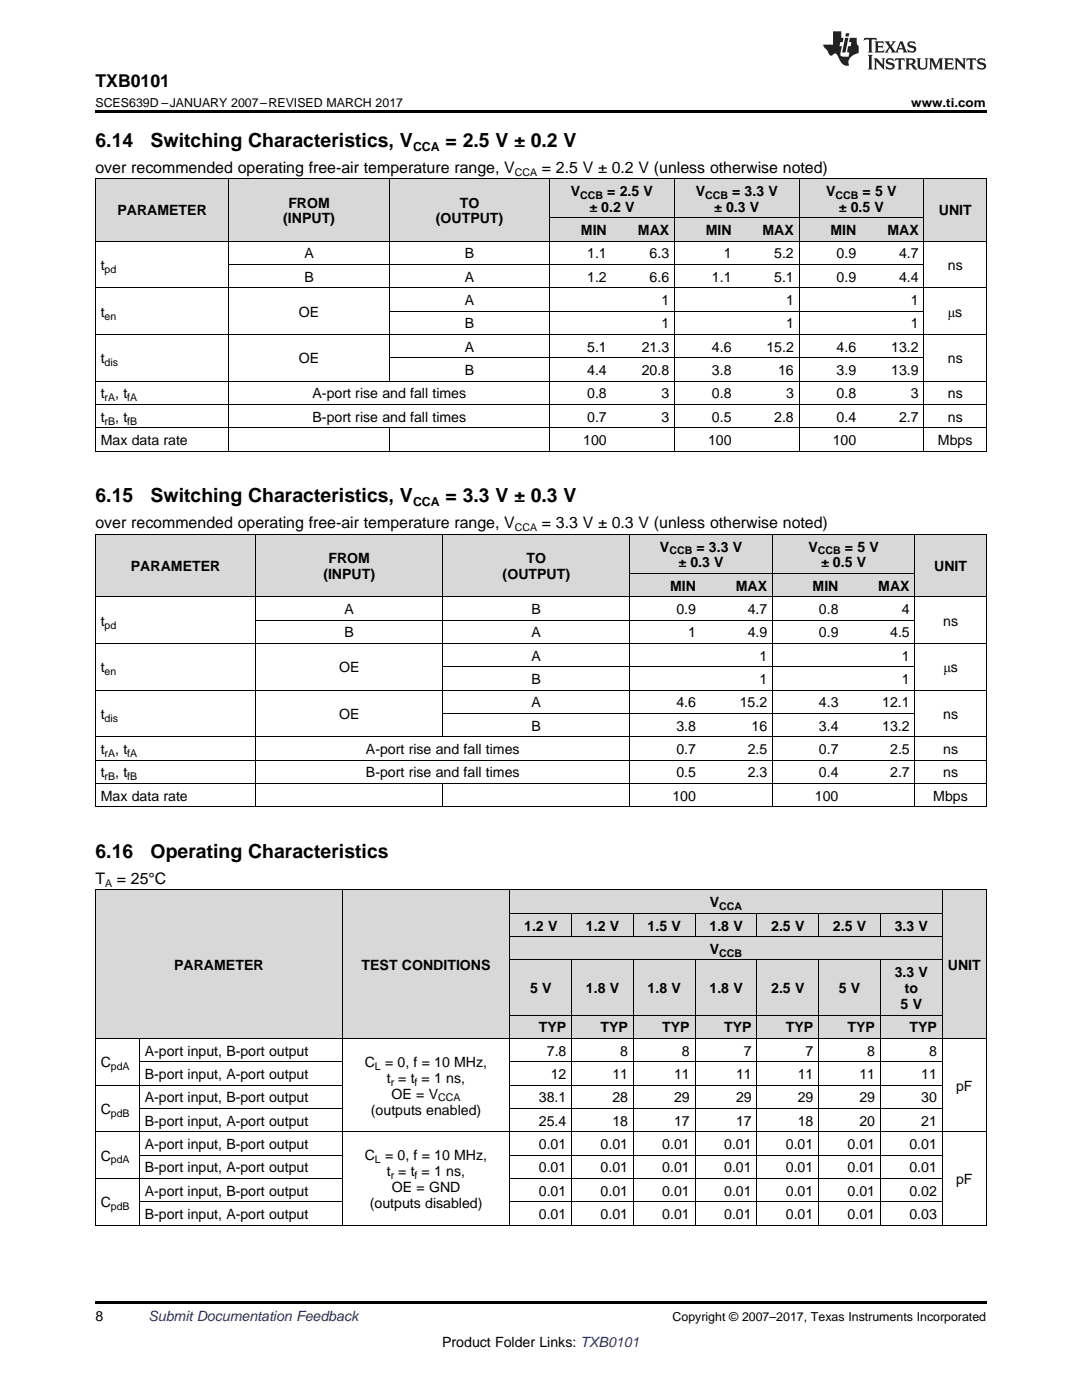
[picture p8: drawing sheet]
<svg xmlns="http://www.w3.org/2000/svg" width="216mm" height="279mm" viewBox="0 0 216 279" stroke-linecap="round" stroke-linejoin="round" font-family="sans-serif">
<g fill="#d8d8d8">
<path d="M19 177.7h8.8v29.6h-8.8z"/>
<path d="M27.8 177.7h40.5v29.6h-40.5z"/>
<path d="M68.3 177.7h33.5v29.6h-33.5z"/>
<path d="M188 177.7h8.8v29.6h-8.8z"/>
<path d="M101.8 202.6h12.3v4.7h-12.3z"/>
<path d="M114.1 202.6h12.3v4.7h-12.3z"/>
<path d="M126.4 202.6h12.3v4.7h-12.3z"/>
<path d="M138.7 202.6h12.4v4.7h-12.4z"/>
<path d="M151.1 202.6h12.3v4.7h-12.3z"/>
<path d="M163.4 202.6h12.3v4.7h-12.3z"/>
<path d="M175.7 202.6h12.3v4.7h-12.3z"/>
<path d="M101.8 191.6h12.3v11h-12.3z"/>
<path d="M114.1 191.6h12.3v11h-12.3z"/>
<path d="M126.4 191.6h12.3v11h-12.3z"/>
<path d="M138.7 191.6h12.4v11h-12.4z"/>
<path d="M151.1 191.6h12.3v11h-12.3z"/>
<path d="M163.4 191.6h12.3v11h-12.3z"/>
<path d="M175.7 191.6h12.3v11h-12.3z"/>
<path d="M101.8 187h12.3v4.6h-12.3z"/>
<path d="M114.1 187h12.3v4.6h-12.3z"/>
<path d="M126.4 187h12.3v4.6h-12.3z"/>
<path d="M138.7 187h12.4v4.6h-12.4z"/>
<path d="M151.1 187h12.3v4.6h-12.3z"/>
<path d="M163.4 187h12.3v4.6h-12.3z"/>
<path d="M175.7 187h12.3v4.6h-12.3z"/>
<path d="M101.8 182.3h12.3v4.7h-12.3z"/>
<path d="M114.1 182.3h12.3v4.7h-12.3z"/>
<path d="M126.4 182.3h12.3v4.7h-12.3z"/>
<path d="M138.7 182.3h12.4v4.7h-12.4z"/>
<path d="M151.1 182.3h12.3v4.7h-12.3z"/>
<path d="M163.4 182.3h12.3v4.7h-12.3z"/>
<path d="M175.7 182.3h12.3v4.7h-12.3z"/>
<path d="M101.8 177.7h12.3v4.6h-12.3z"/>
<path d="M114.1 177.7h12.3v4.6h-12.3z"/>
<path d="M126.4 177.7h12.3v4.6h-12.3z"/>
<path d="M138.7 177.7h12.4v4.6h-12.4z"/>
<path d="M151.1 177.7h12.3v4.6h-12.3z"/>
<path d="M163.4 177.7h12.3v4.6h-12.3z"/>
<path d="M175.7 177.7h12.3v4.6h-12.3z"/>
<path d="M19 106.7h32v12.5h-32z"/>
<path d="M51 106.7h37.4v12.5h-37.4z"/>
<path d="M88.4 106.7h37.3v12.5h-37.3z"/>
<path d="M182.6 106.7h14.2v12.5h-14.2z"/>
<path d="M125.7 114.5h14.2v4.7h-14.2z"/>
<path d="M139.9 114.5h14.3v4.7h-14.3z"/>
<path d="M154.2 114.5h14.2v4.7h-14.2z"/>
<path d="M168.4 114.5h14.2v4.7h-14.2z"/>
<path d="M125.7 106.7h14.2v7.8h-14.2z"/>
<path d="M139.9 106.7h14.3v7.8h-14.3z"/>
<path d="M154.2 106.7h14.2v7.8h-14.2z"/>
<path d="M168.4 106.7h14.2v7.8h-14.2z"/>
<path d="M19 35.7h26.7v12.5h-26.7z"/>
<path d="M45.7 35.7h32v12.5h-32z"/>
<path d="M77.7 35.7h32v12.5h-32z"/>
<path d="M184.4 35.7h12.4v12.5h-12.4z"/>
<path d="M109.7 43.5h12.5v4.7h-12.5z"/>
<path d="M122.2 43.5h12.4v4.7h-12.4z"/>
<path d="M134.6 43.5h12.4v4.7h-12.4z"/>
<path d="M147 43.5h12.5v4.7h-12.5z"/>
<path d="M159.5 43.5h12.4v4.7h-12.4z"/>
<path d="M171.9 43.5h12.5v4.7h-12.5z"/>
<path d="M109.7 35.7h12.5v7.8h-12.5z"/>
<path d="M122.2 35.7h12.4v7.8h-12.4z"/>
<path d="M134.6 35.7h12.4v7.8h-12.4z"/>
<path d="M147 35.7h12.5v7.8h-12.5z"/>
<path d="M159.5 35.7h12.4v7.8h-12.4z"/>
<path d="M171.9 35.7h12.5v7.8h-12.5z"/>
</g>
<path d="M19 22h177.8v.5h-177.8zM19 90.1h.2zM77.6 90.1h.1zM109.6 90.1h.1zM122.1 90.1h.1zM134.5 90.1h.1zM146.9 90.1h.1zM159.4 90.1h.1zM171.8 90.1h.1zM184.3 90.1h.1zM196.7 90.1h.1zM19 259.7h177.8v.5h-177.8z" fill="#000"/>
<g fill="none" stroke="#000" stroke-width=".2">
<path d="M19 35.6l177.8 .1v54.4M19.1 35.7v54.4M45.7 35.7v54.4M77.7 35.7v40.4M109.7 35.7v54.4M134.6 35.7v54.4M159.4 35.7v54.4M184.3 35.7v54.4M19 57.4h177.8M19 48.1h177.8M45.7 52.8h138.7M109.7 43.5h74.7"/>
<path d="M19 76.1h177.8M19 66.8h177.8M77.7 71.4h106.7M77.7 62.1h106.7M19 90h177.8M19 85.4h177.8M19 80.7h177.8M77.7 85.4v4.7M19 119.1h177.8M19 106.6h177.8M19.1 106.7v54.4M51 106.7v54.4"/>
<path d="M88.3 106.7v40.4M125.7 106.7v54.4M125.7 114.5h56.9M154.1 106.7v54.4M182.5 106.7v54.4M196.8 106.7v54.4M19 137.7h177.8M19 128.4h177.8M51 123.8h131.6M88.4 133.1h94.2M19 156.4h177.8M19 151.7h177.8"/>
<path d="M19 147.1h177.8M88.3 156.4v4.7M88.4 142.4h94.2M19 177.6h177.8M19 161h177.8M19.1 177.7v66.8M68.3 177.7v66.8M101.7 177.7v66.8M188 177.7v66.8M196.8 177.7v66.8M101.8 191.6h86.2M101.8 186.9h86.2"/>
<path d="M101.8 182.3h86.2M114 182.3v4.7M114 191.6v52.9M126.3 182.3v4.7M126.3 191.6v52.9M138.7 182.3v4.7M138.7 191.6v52.9M151 182.3v4.7M151 191.6v52.9M163.3 182.3v4.7M163.3 191.6v52.9M175.7 182.3v4.7"/>
<path d="M175.7 191.6v52.9M19 216.6h49.3M19 207.2h177.8M27.8 207.3v37.2M27.8 211.9h40.5M101.8 216.6h86.2M101.8 211.9h86.2M101.8 202.6h86.2M19 235.2h49.3M19 225.9h177.8M27.8 239.8h40.5M27.8 230.5h40.5"/>
<path d="M27.8 221.2h40.5M101.8 239.8h86.2M101.8 235.2h86.2M101.8 230.5h86.2M101.8 221.2h86.2M19 244.5h177.8"/>
</g>
<g fill="#231f20">
<path d="M172.5 7.6l-.1 .5 .4-.2h.6v.1v2.1l-.2 .4h.9l-.2-.4v-2.1l.1-.1h.5l.5 .2-.2-.5zM174.5 8.3l.2 .3v1.5l-.2 .4h1.8l.2-.6a1.04 1.04 0 0 1-1.3 .2v-.7h.6l.3 .2v-.6l-.3 .2h-.6v-.6l.8-.1 .4 .3-.2-.5zM176.5 8.3l.9 1.1-.9 1.1h.8l-.2-.2 .4-.7 .5 .7-.2 .2h1.5l-.2-.2 .2-.4h.9l.1 .4-.2 .2h1l-.3-.3-.7-1.9h-.5l-.9 2-.8-1 .9-1h-.8l.1 .3-.4 .5-.3-.6 .1-.2zM179.7 8.6l.4 1h-.7zM181.3 8.4a.63 .63 0 0 0-.2 .7 .63 .63 0 0 0 .6 .4l.6 .2 .1 .2a.75 .75 0 0 1-.7 .4 .75 .75 0 0 1-.6-.5l.1 .7 .1-.1a1.11 1.11 0 0 0 1.5-.6 1.13 1.13 0 0 0-1.2-.8l-.1-.4a1.04 1.04 0 0 1 1.2 .2l-.2-.5-.2 .1-.4-.2zM173.2 10.9l.2 .4v2.2l-.2 .4h1l-.3-.4v-2.2l.3-.4zM174.3 11.6l.3 .4v1.5l-.3 .4h.8l-.2-.4v-1.3l1.5 1.7v-1.9l.2-.4h-.7l.2 .4v.9l-1.1-1.3zM177 11.8a.62 .62 0 0 0-.2 .7 .62 .62 0 0 0 .6 .4l.6 .1 .1 .3a.76 .76 0 0 1-.7 .3 .76 .76 0 0 1-.7-.4l.2 .7 .1-.1a1.11 1.11 0 0 0 1.5-.6 1.13 1.13 0 0 0-1.2-.8l-.1-.4a1.04 1.04 0 0 1 1.2 .2l-.2-.6-.2 .1-.5-.1zM178.7 11.6l-.2 .6a.61 .61 0 0 1 .8-.3v1.6l-.2 .4h.9l-.2-.4v-1.6a.63 .63 0 0 1 .7 .3l-.1-.6zM180.6 11.6l.3 .4v1.5l-.3 .4h1l-.2-.2-.1-.8 .6 .2a.76 .76 0 0 0 1.2 .7l-1-1a.58 .58 0 0 0 .6-.5 .58 .58 0 0 0-.5-.6zM181.4 11.9h.1a.45 .45 0 0 1 .5 .1 .45 .45 0 0 1 .1 .5l-.8 .2zM182.9 11.6l.2 .2a2.17 2.17 0 0 0 .3 1.9 .99 .99 0 0 0 1.6-.6v-1.1l.2-.4h-.7l.2 .2a1.92 1.92 0 0 1-.2 1.8 .6 .6 0 0 1-.9-.5v-1.1l.2-.4zM185.4 11.6l.2 .4v1.5l-.2 .4h.7l-.2-.4v-1.4l.8 1.8 .8-1.8v1.4l-.2 .4h.9l-.2-.4v-1.5l.2-.4h-.8l-.6 1.5-.6-1.5zM188.4 11.6l.2 .4v1.5l-.2 .4h1.8l.1-.6a1.04 1.04 0 0 1-1.2 .1v-.6h.5l.4 .2v-.6l-.4 .2h-.5v-.7h.8l.3 .3-.1-.6zM190.5 11.6l.2 .4v1.5l-.2 .4h.7l-.2-.4v-1.3l1.5 1.7v-1.9l.2-.4h-.7l.2 .4v.9l-1.1-1.3zM192.9 11.6l-.1 .6a.61 .61 0 0 1 .7-.3l.1 1.6-.3 .4h1l-.3-.4 .1-1.6a.63 .63 0 0 1 .7 .3l-.1-.6zM195.2 11.8a.62 .62 0 0 0-.2 .7 .62 .62 0 0 0 .6 .4l.6 .1 .1 .3a.76 .76 0 0 1-.7 .3 .76 .76 0 0 1-.6-.4l.1 .7 .1-.1a1.11 1.11 0 0 0 1.6-.6 1.13 1.13 0 0 0-1.3-.8l-.1-.4a1.04 1.04 0 0 1 1.2 .2l-.1-.6-.2 .1-.5-.1z"/>
<path d="M166.2 6.3v2.6h-1.9v.4l.8 .9a.91 .91 0 0 0 1 .8 .56 .56 0 0 1 .5-.3 .56 .56 0 0 1 .5 .3l.4 .8a1.53 1.53 0 0 0 1.9 1.2 1.54 1.54 0 0 1 1-2.1l.9-.3v-1.4a1.52 1.52 0 0 1-.4-1.6h-1.3l-.2 .8h.5l-.2 .8h-.5l-.1 1v.2l.4 .1-.2 .8a1.93 1.93 0 0 1-1.6-.3l.3-1.8h-.5l.2-.8h.4l.2-.8h-.4v-1.3zM168.6 7.6l-.6 2.9h.7l.6-2.9zM168.8 6.6l-.1 .7h.6l.2-.7z"/>
</g>
<g font-size="3.9">
<text x="19" y="29.3">6.14</text>
<text x="30.1" y="29.3">Switching Characteristics, V</text>
<text x="88.9" y="29.3">= 2.5 V ± 0.2 V</text>
<text x="19" y="100.3">6.15</text>
<text x="30.1" y="100.3">Switching Characteristics, V</text>
<text x="88.9" y="100.3">= 3.3 V ± 0.3 V</text>
<text x="19" y="171.2">6.16</text>
<text x="30.1" y="171.2">Operating Characteristics</text>
</g>
<text font-size="3.5" x="19" y="17.3">TXB0101</text>
<g font-size="3.2">
<text x="19" y="34.4">over recommended operating free-air temperature range, V</text>
<text x="108.1" y="34.4">= 2.5 V ± 0.2 V (unless otherwise noted)</text>
<text x="19" y="105.4">over recommended operating free-air temperature range, V</text>
<text x="108.1" y="105.4">= 3.3 V ± 0.3 V (unless otherwise noted)</text>
<text x="19" y="176.4">T</text>
<text x="23.3" y="176.4">= 25°C</text>
</g>
<g font-size="2.8">
<text x="57.5" y="41.4">FROM</text>
<text x="91.8" y="41.4">TO</text>
<text x="113.9" y="39.1">V</text>
<text x="121.2" y="39.1">=</text>
<text x="123.7" y="39.1">2.5 V</text>
<text x="138.8" y="39.1">V</text>
<text x="146.1" y="39.1">=</text>
<text x="148.6" y="39.1">3.3 V</text>
<text x="164.9" y="39.1">V</text>
<text x="172.1" y="39.1">= 5 V</text>
<text x="23.4" y="43">PARAMETER</text>
<text x="56.5" y="44.6">(INPUT)</text>
<text x="87" y="44.6">(OUTPUT)</text>
<text x="115.9" y="46.9">MIN</text>
<text x="117.6" y="42.3">± 0.2 V</text>
<text x="127.3" y="46.9">MAX</text>
<text x="140.8" y="46.9">MIN</text>
<text x="142.5" y="42.3">± 0.3 V</text>
<text x="152.2" y="46.9">MAX</text>
<text x="165.7" y="46.9">MIN</text>
<text x="167.4" y="42.3">± 0.5 V</text>
<text x="177.1" y="46.9">MAX</text>
<text x="187.3" y="43">UNIT</text>
<text x="20.1" y="53.9">t</text>
<text x="60.7" y="51.6">A</text>
<text x="92.7" y="51.6">B</text>
<text x="117.2" y="51.6">1.1</text>
<text x="129.6" y="51.6">6.3</text>
<text x="144.4" y="51.6">1</text>
<text x="154.5" y="51.6">5.2</text>
<text x="166.9" y="51.6">0.9</text>
<text x="179.4" y="51.6">4.7</text>
<text x="189.1" y="53.9">ns</text>
<text x="60.7" y="56.2">B</text>
<text x="92.7" y="56.2">A</text>
<text x="117.2" y="56.2">1.2</text>
<text x="129.6" y="56.2">6.6</text>
<text x="142.1" y="56.2">1.1</text>
<text x="154.5" y="56.2">5.1</text>
<text x="166.9" y="56.2">0.9</text>
<text x="179.4" y="56.2">4.4</text>
<text x="20.1" y="63.2">t</text>
<text x="59.7" y="63.2">OE</text>
<text x="92.7" y="60.9">A</text>
<text x="92.7" y="65.5">B</text>
<text x="132" y="60.9">1</text>
<text x="132" y="65.5">1</text>
<text x="156.8" y="60.9">1</text>
<text x="156.8" y="65.5">1</text>
<text x="181.8" y="60.9">1</text>
<text x="181.8" y="65.5">1</text>
<text x="189.1" y="63.2">μs</text>
<text x="92.7" y="70.2">A</text>
<text x="117.2" y="70.2">5.1</text>
<text x="128.1" y="70.2">21.3</text>
<text x="142.1" y="70.2">4.6</text>
<text x="152.9" y="70.2">15.2</text>
<text x="166.9" y="70.2">4.6</text>
<text x="177.8" y="70.2">13.2</text>
<text x="20.1" y="72.5">t</text>
<text x="59.7" y="72.5">OE</text>
<text x="92.7" y="74.9">B</text>
<text x="117.2" y="74.9">4.4</text>
<text x="128.1" y="74.9">20.8</text>
<text x="142.1" y="74.9">3.8</text>
<text x="155.3" y="74.9">16</text>
<text x="166.9" y="74.9">3.9</text>
<text x="177.8" y="74.9">13.9</text>
<text x="189.1" y="72.5">ns</text>
<text x="20.1" y="79.5">t</text>
<text x="23" y="79.5">, t</text>
<text x="62.4" y="79.5">A-port rise and fall times</text>
<text x="117.2" y="79.5">0.8</text>
<text x="132" y="79.5">3</text>
<text x="142.1" y="79.5">0.8</text>
<text x="156.8" y="79.5">3</text>
<text x="166.9" y="79.5">0.8</text>
<text x="181.8" y="79.5">3</text>
<text x="189.1" y="79.5">ns</text>
<text x="20.1" y="84.2">t</text>
<text x="20.1" y="88.8">Max data rate</text>
<text x="23" y="84.2">, t</text>
<text x="62.4" y="84.2">B-port rise and fall times</text>
<text x="116.4" y="88.8">100</text>
<text x="117.2" y="84.2">0.7</text>
<text x="132" y="84.2">3</text>
<text x="141.3" y="88.8">100</text>
<text x="142.1" y="84.2">0.5</text>
<text x="154.5" y="84.2">2.8</text>
<text x="166.2" y="88.8">100</text>
<text x="166.9" y="84.2">0.4</text>
<text x="179.4" y="84.2">2.7</text>
<text x="187.1" y="88.8">Mbps</text>
<text x="189.1" y="84.2">ns</text>
<text x="26.1" y="114">PARAMETER</text>
<text x="65.5" y="112.4">FROM</text>
<text x="105.1" y="112.4">TO</text>
<text x="131.7" y="110.1">V</text>
<text x="135.4" y="113.2">± 0.3 V</text>
<text x="139" y="110.1">=</text>
<text x="141.4" y="110.1">3.3 V</text>
<text x="161.3" y="110.1">V</text>
<text x="163.8" y="113.2">± 0.5 V</text>
<text x="168.6" y="110.1">= 5 V</text>
<text x="186.4" y="114">UNIT</text>
<text x="64.5" y="115.6">(INPUT)</text>
<text x="100.3" y="115.6">(OUTPUT)</text>
<text x="133.7" y="117.9">MIN</text>
<text x="146.8" y="117.9">MAX</text>
<text x="162.1" y="117.9">MIN</text>
<text x="175.3" y="117.9">MAX</text>
<text x="20.1" y="124.9">t</text>
<text x="68.8" y="122.6">A</text>
<text x="106.1" y="122.6">B</text>
<text x="135" y="122.6">0.9</text>
<text x="149.2" y="122.6">4.7</text>
<text x="163.4" y="122.6">0.8</text>
<text x="180" y="122.6">4</text>
<text x="188.2" y="124.9">ns</text>
<text x="68.8" y="127.2">B</text>
<text x="106.1" y="127.2">A</text>
<text x="106.1" y="131.9">A</text>
<text x="137.3" y="127.2">1</text>
<text x="149.2" y="127.2">4.9</text>
<text x="151.5" y="131.9">1</text>
<text x="163.4" y="127.2">0.9</text>
<text x="177.6" y="127.2">4.5</text>
<text x="180" y="131.9">1</text>
<text x="20.1" y="134.2">t</text>
<text x="67.7" y="134.2">OE</text>
<text x="106.1" y="136.5">B</text>
<text x="151.5" y="136.5">1</text>
<text x="180" y="136.5">1</text>
<text x="188.2" y="134.2">μs</text>
<text x="20.1" y="143.5">t</text>
<text x="67.7" y="143.5">OE</text>
<text x="106.1" y="141.2">A</text>
<text x="135" y="141.2">4.6</text>
<text x="147.6" y="141.2">15.2</text>
<text x="163.4" y="141.2">4.3</text>
<text x="176" y="141.2">12.1</text>
<text x="188.2" y="143.5">ns</text>
<text x="106.1" y="145.8">B</text>
<text x="135" y="145.8">3.8</text>
<text x="150" y="145.8">16</text>
<text x="163.4" y="145.8">3.4</text>
<text x="176" y="145.8">13.2</text>
<text x="20.1" y="150.5">t</text>
<text x="20.1" y="155.2">t</text>
<text x="23" y="150.5">, t</text>
<text x="23" y="155.2">, t</text>
<text x="73" y="150.5">A-port rise and fall times</text>
<text x="73" y="155.2">B-port rise and fall times</text>
<text x="135" y="150.5">0.7</text>
<text x="135" y="155.2">0.5</text>
<text x="149.2" y="150.5">2.5</text>
<text x="149.2" y="155.2">2.3</text>
<text x="163.4" y="150.5">0.7</text>
<text x="163.4" y="155.2">0.4</text>
<text x="177.6" y="150.5">2.5</text>
<text x="177.6" y="155.2">2.7</text>
<text x="188.2" y="150.5">ns</text>
<text x="188.2" y="155.2">ns</text>
<text x="20.1" y="159.8">Max data rate</text>
<text x="134.2" y="159.8">100</text>
<text x="162.6" y="159.8">100</text>
<text x="186.2" y="159.8">Mbps</text>
<text x="104.6" y="185.7">1.2 V</text>
<text x="116.9" y="185.7">1.2 V</text>
<text x="129.2" y="185.7">1.5 V</text>
<text x="141.6" y="185.7">1.8 V</text>
<text x="141.6" y="181">V</text>
<text x="153.9" y="185.7">2.5 V</text>
<text x="166.2" y="185.7">2.5 V</text>
<text x="178.5" y="185.7">3.3 V</text>
<text x="141.6" y="190.4">V</text>
<text x="34.7" y="193.5">PARAMETER</text>
<text x="72.1" y="193.5">TEST CONDITIONS</text>
<text x="178.5" y="195">3.3 V</text>
<text x="189.1" y="193.5">UNIT</text>
<text x="105.8" y="198.2">5 V</text>
<text x="116.9" y="198.2">1.8 V</text>
<text x="129.2" y="198.2">1.8 V</text>
<text x="141.6" y="198.2">1.8 V</text>
<text x="153.9" y="198.2">2.5 V</text>
<text x="167.4" y="198.2">5 V</text>
<text x="179.7" y="201.4">5 V</text>
<text x="180.5" y="198.2">to</text>
<text x="107.5" y="206">TYP</text>
<text x="119.8" y="206">TYP</text>
<text x="132.2" y="206">TYP</text>
<text x="144.5" y="206">TYP</text>
<text x="156.8" y="206">TYP</text>
<text x="169.1" y="206">TYP</text>
<text x="181.5" y="206">TYP</text>
<text x="20.1" y="213">C</text>
<text x="28.9" y="210.7">A-port input, B-port output</text>
<text x="28.9" y="215.3">B-port input, A-port output</text>
<text x="72.8" y="212.9">C</text>
<text x="76.8" y="212.9">= 0, f = 10 MHz,</text>
<text x="109.1" y="210.7">7.8</text>
<text x="109.9" y="215.3">12</text>
<text x="122.2" y="215.3">11</text>
<text x="123.8" y="210.7">8</text>
<text x="134.5" y="215.3">11</text>
<text x="136.1" y="210.7">8</text>
<text x="146.9" y="215.3">11</text>
<text x="148.4" y="210.7">7</text>
<text x="159.2" y="215.3">11</text>
<text x="160.7" y="210.7">7</text>
<text x="171.5" y="215.3">11</text>
<text x="173" y="210.7">8</text>
<text x="183.8" y="215.3">11</text>
<text x="185.4" y="210.7">8</text>
<text x="28.9" y="220">A-port input, B-port output</text>
<text x="77.2" y="216.1">t = t = 1 ns,</text>
<text x="78.1" y="219.3">OE = V</text>
<text x="107.5" y="220">38.1</text>
<text x="122.2" y="220">28</text>
<text x="134.5" y="220">29</text>
<text x="146.9" y="220">29</text>
<text x="159.2" y="220">29</text>
<text x="171.5" y="220">29</text>
<text x="183.8" y="220">30</text>
<text x="190.8" y="217.7">pF</text>
<text x="20.1" y="222.3">C</text>
<text x="28.9" y="224.6">B-port input, A-port output</text>
<text x="74" y="222.4">(outputs enabled)</text>
<text x="107.5" y="224.6">25.4</text>
<text x="122.2" y="224.6">18</text>
<text x="134.5" y="224.6">17</text>
<text x="146.9" y="224.6">17</text>
<text x="159.2" y="224.6">18</text>
<text x="171.5" y="224.6">20</text>
<text x="183.8" y="224.6">21</text>
<text x="20.1" y="231.6">C</text>
<text x="28.9" y="229.3">A-port input, B-port output</text>
<text x="28.9" y="234">B-port input, A-port output</text>
<text x="72.8" y="231.5">C</text>
<text x="76.8" y="231.5">= 0, f = 10 MHz,</text>
<text x="107.5" y="229.3">0.01</text>
<text x="107.5" y="234">0.01</text>
<text x="119.8" y="229.3">0.01</text>
<text x="119.8" y="234">0.01</text>
<text x="132.2" y="229.3">0.01</text>
<text x="132.2" y="234">0.01</text>
<text x="144.5" y="229.3">0.01</text>
<text x="144.5" y="234">0.01</text>
<text x="156.8" y="229.3">0.01</text>
<text x="156.8" y="234">0.01</text>
<text x="169.1" y="229.3">0.01</text>
<text x="169.1" y="234">0.01</text>
<text x="181.5" y="229.3">0.01</text>
<text x="181.5" y="234">0.01</text>
<text x="28.9" y="238.6">A-port input, B-port output</text>
<text x="77.2" y="234.7">t = t = 1 ns,</text>
<text x="78.2" y="237.9">OE = GND</text>
<text x="107.5" y="238.6">0.01</text>
<text x="119.8" y="238.6">0.01</text>
<text x="132.2" y="238.6">0.01</text>
<text x="144.5" y="238.6">0.01</text>
<text x="156.8" y="238.6">0.01</text>
<text x="169.1" y="238.6">0.01</text>
<text x="181.5" y="238.6">0.02</text>
<text x="190.8" y="236.3">pF</text>
<text x="20.1" y="240.9">C</text>
<text x="28.9" y="243.3">B-port input, A-port output</text>
<text x="73.8" y="241.1">(outputs disabled)</text>
<text x="107.5" y="243.3">0.01</text>
<text x="119.8" y="243.3">0.01</text>
<text x="132.2" y="243.3">0.01</text>
<text x="144.5" y="243.3">0.01</text>
<text x="156.8" y="243.3">0.01</text>
<text x="169.1" y="243.3">0.01</text>
<text x="181.5" y="243.3">0.03</text>
<text x="19" y="263.6">8</text>
<text x="88.2" y="268.9">Product Folder Links: TXB0101</text>
</g>
<text font-size="2.8" fill="#0000c8" x="29.6" y="263.6">Submit Documentation Feedback</text>
<g font-size="2.5">
<text x="19" y="21.4">SCES639D –JANUARY 2007–REVISED MARCH 2017</text>
<text x="181.8" y="21.4">www.ti.com</text>
<text x="82.4" y="30.1">CCA</text>
<text x="82.4" y="101">CCA</text>
<text x="134.2" y="263.6">Copyright © 2007–2017, Texas Instruments Incorporated</text>
</g>
<g font-size="2.1">
<text x="102.7" y="35.1">CCA</text>
<text x="115.8" y="39.7">CCB</text>
<text x="140.7" y="39.7">CCB</text>
<text x="166.7" y="39.7">CCB</text>
<text x="20.9" y="54.5">pd</text>
<text x="20.9" y="63.8">en</text>
<text x="20.9" y="73.1">dis</text>
<text x="20.9" y="80.1">rA</text>
<text x="25.4" y="80.1">fA</text>
<text x="20.9" y="84.7">rB</text>
<text x="25.4" y="84.7">fB</text>
<text x="102.7" y="106">CCA</text>
<text x="133.6" y="110.6">CCB</text>
<text x="163.2" y="110.6">CCB</text>
<text x="20.9" y="125.4">pd</text>
<text x="20.9" y="134.8">en</text>
<text x="20.9" y="144.1">dis</text>
<text x="20.9" y="151.1">rA</text>
<text x="20.9" y="155.7">rB</text>
<text x="25.4" y="151.1">fA</text>
<text x="25.4" y="155.7">fB</text>
<text x="21" y="177">A</text>
<text x="143.5" y="181.6">CCA</text>
<text x="143.5" y="190.9">CCB</text>
<text x="22.1" y="213.6">pdA</text>
<text x="74.8" y="213.5">L</text>
<text x="78" y="216.6">r</text>
<text x="82.7" y="216.6">f</text>
<text x="87.4" y="219.8">CCA</text>
<text x="22.1" y="222.9">pdB</text>
<text x="22.1" y="232.2">pdA</text>
<text x="74.8" y="232.1">L</text>
<text x="78" y="235.3">r</text>
<text x="82.7" y="235.3">f</text>
<text x="22.1" y="241.5">pdB</text>
</g>
</svg>
